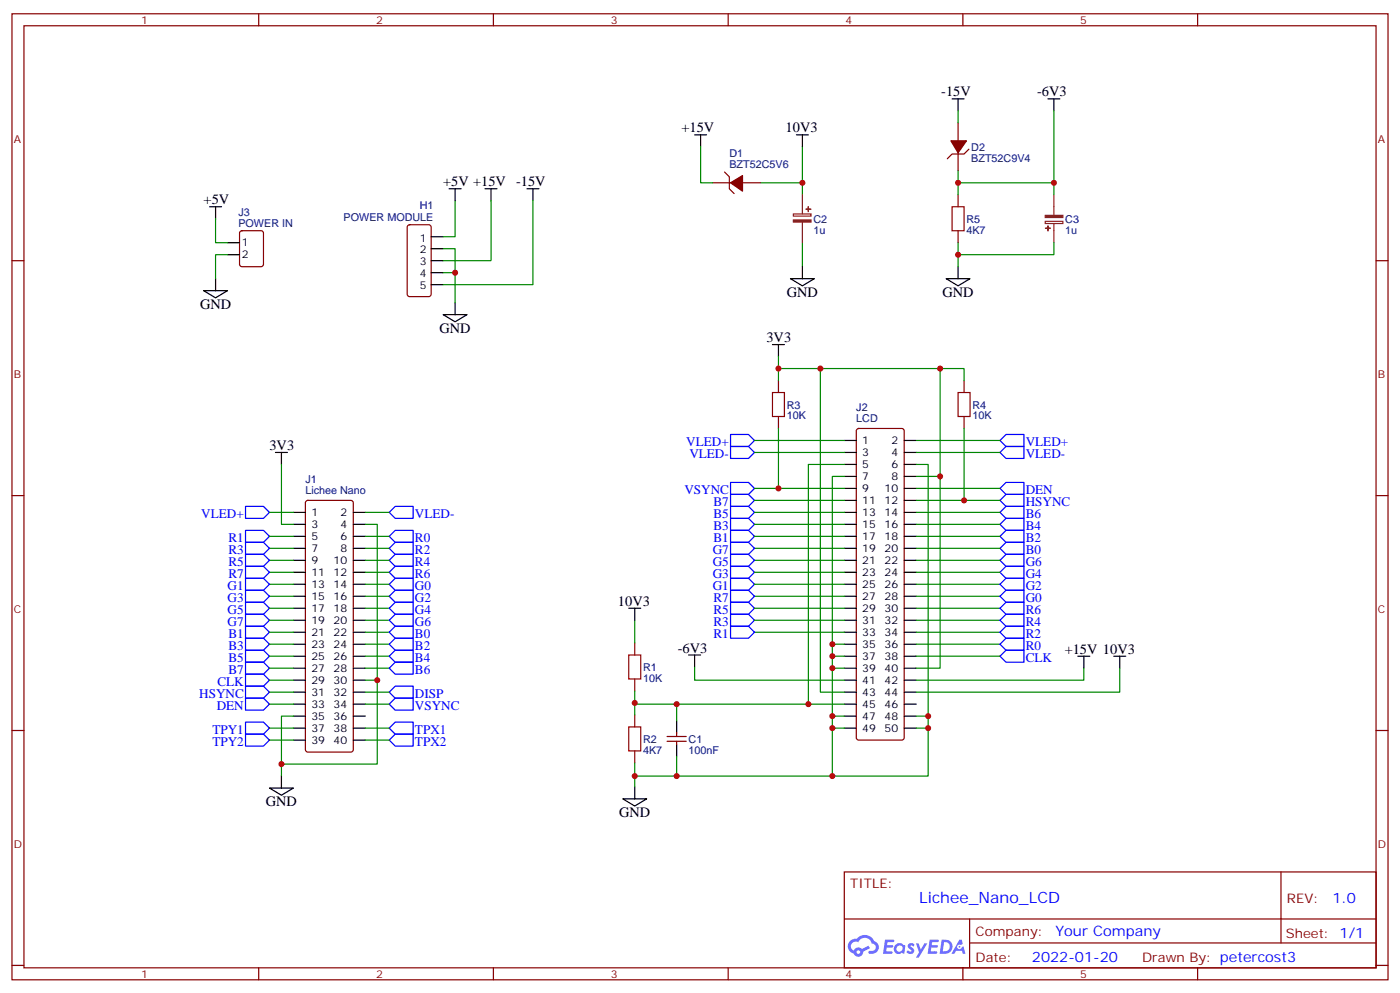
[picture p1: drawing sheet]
<svg xmlns="http://www.w3.org/2000/svg" width="412mm" height="292mm" viewBox="0 0 412 292" stroke-linecap="round" stroke-linejoin="round" font-family="sans-serif">
<g fill="none" stroke="#870000" stroke-width=".35">
<path d="M3.5 4.1h405.4v284.3h-405.4zM7.1 7.6h398.2v277.3h-398.2zM76.2 4.1v3.5M145.3 4.1v3.5M214.5 4.1v3.5M283.6 4.1v3.5M352.8 4.1v3.5M3.5 76.7h3.6M405.3 76.7h3.6M3.5 145.9h3.6M405.3 145.9h3.6M3.5 215h3.6"/>
<path d="M405.3 215h3.6M248.7 256.6h156.6v28.3h-156.6zM377.3 256.7v20.8M248.7 270.5h156.5M285.6 277.5h119.6M285.6 270.5v14.1M3.5 284.2h3.6M76.2 284.9v3.5M145.3 284.9v3.5M214.5 284.9v3.5M283.6 284.9v3.5M352.8 284.9v3.5"/>
<path d="M405.3 284.2h3.6"/>
</g>
<g fill="#5487ff">
<path d="M267.7 277.8a1.22 1.22 0 0 1 1.7 .3l-.4 .6a.47 .47 0 0 0-.3-.4 .47 .47 0 0 0-.5 .1l.1 .3a1.14 1.14 0 0 1 .8 1.7 1.14 1.14 0 0 1-1.9 0l-.2-.2 .5-.5 .7 .4a.29 .29 0 0 0 .3-.2 .29 .29 0 0 0-.2-.4 1.04 1.04 0 0 1-.6-1.7z"/>
<path d="M260.7 276.6h2.4l.3 .2-.2 .5h-1.8l-.1 .9h1.5l.3 .3-.3 .4h-1.6l-.2 1.1 1.7 .1 .2 .3-.2 .3h-2.6z"/>
<path d="M273.8 276.6h2.4l.3 .2-.1 .5h-1.8l-.2 .9h1.6l.3 .3-.4 .4h-1.6l-.1 1.1 1.7 .1 .2 .3-.2 .3h-2.6z"/>
<path d="M282.6 276.6h.7l.3 1.2-.6 .3a.69 .69 0 0 0-1 .3 .69 .69 0 0 0 .4 1 .69 .69 0 0 0 .9-.6l.5-.3 .6 2.2h-.8l-.2-.9h-1.8l-.5 .9h-.8z"/>
<path d="M269.8 277.7h.8l.6 1.8 1.1-1.8h.9l-2.6 4.1h-.8l.9-1.5z"/>
<path d="M277.4 276.6l-.6 4.1h1.3a2.11 2.11 0 0 0 2.5-2.1 2.11 2.11 0 0 0-2.5-2zM278.1 277.3a1.39 1.39 0 0 1 1.7 1.4 1.39 1.39 0 0 1-1.8 1.3h-.3z"/>
<path d="M263.7 278.2a1.54 1.54 0 0 0-.1 2.1 1.54 1.54 0 0 0 2.2 .2l.6 .2 .3-2.3-.2-.2-.4-.1a1.49 1.49 0 0 0-2.4 .1zM264 279.2a.94 .94 0 0 1 1.8 0 .94 .94 0 0 1-1.8 0z"/>
<path d="M250.4 276.9a2.18 2.18 0 0 0 1.1 3.8 1.44 1.44 0 0 0 1.6 .9 1.44 1.44 0 0 0 1.2-1.5l2-1-.5-.7-1.9 .9a1.47 1.47 0 0 0-2.4 .5 1.39 1.39 0 0 1-.7-2 1.39 1.39 0 0 1 2-.4 2.12 2.12 0 0 1 2.2-1.3 2.12 2.12 0 0 1 1.9 1.6 1.14 1.14 0 0 1 1.1 1.5 1.14 1.14 0 0 1-1.7 .7 .43 .43 0 0 0-.5 .3 .43 .43 0 0 0 .4 .5 1.98 1.98 0 0 0 2.5-1.2 1.98 1.98 0 0 0-1.2-2.5 3.1 3.1 0 0 0-5.3-.7l-.9 .1zM252.3 280.2a.55 .55 0 0 1 1.1 0 .55 .55 0 0 1-1.1 0z"/>
<circle cx="282.6" cy="278.7" r=".26"/>
</g>
<g fill="none" stroke="#870000" stroke-width=".35">
<path d="M282.2 36.2v5.3M209.9 53.8h5.3M213.4 50.6l1.4 1.4v3.6l1.5 1.4M218.7 53.8h5.3M282.2 45v5.3M282.2 57.3v3.6M285.4 43.9l-1.4 1.4h-3.5l-1.5 1.4M70.8 68.1l.5-.2h5.6l.7 .4v9.5l-.5 .6-5.8 .1-.7-.5v-9.4zM120.2 66.4l.4-.3h5.7l.6 .5 .1 20-.5 .7h-5.9l-.6-.4-.1-20zM282.2 67.9v3.5M229.3 112v3.5M284 112v3.5"/>
<path d="M229.3 122.6v3.5M252.5 126.3l.4-.2h12.7l.5 .2 .2 .5v90.3l-.2 .5-.5 .2h-12.7l-.5-.2-.2-.5v-90.3zM284 122.6v3.5M90.2 147.5l.5-.2h12.7l.5 .2 .2 .5v72.7l-.3 .5-.4 .2h-12.7l-.5-.3-.2-.4v-72.7zM187 189.3v3.5M187 199.8v3.6M187 210.4v3.6M196.5 216.8h5.6M196.5 218.2h5.6M199.3 215.7v1.1M199.3 218.2v1.1M187 221v3.5"/>
</g>
<g fill="none" stroke="#000" stroke-width=".35">
<path d="M204.6 39.7h3.5M206.4 39.7v3.5M234.6 39.7h3.5M236.4 39.7v3.5M280.5 29.1h3.5M282.2 29.1v3.5M308.7 29.1h3.5M310.4 29.1v3.5M132.3 55.6h3.5M134.1 55.6v3.5M142.9 55.6h3.5M144.6 55.6v3.5"/>
<path d="M155.2 55.6h3.5M157 55.6v3.5M61.7 60.9h3.6M63.5 60.9v3.5M67 71.4h3.6M67 75h3.6M127 69.7h3.5M127 73.2h3.5M127 76.7h3.5M236.4 78.5v3.5M282.2 78.5v3.5M60 85.5h7l-3.5 2.2z"/>
<path d="M63.5 82v3.5M127 80.3h3.5M127 83.8h3.5M130.5 92.6h7.1l-3.5 2.1zM134.1 89.1v3.5M232.8 82h7.1l-3.5 2.1zM278.7 82h7.1l-3.6 2.1zM227.5 101.4h3.6M229.3 101.4v3.6M81.1 133.2h3.6M82.9 133.2v3.5M248.7 133.2h3.5"/>
<path d="M248.7 129.6h3.5M248.7 136.7h3.5M266.3 133.2h3.6M266.3 129.6h3.6M266.3 136.7h3.6M86.4 150.8h3.6M86.4 154.3h3.6M86.4 157.9h3.6M104.1 150.8h3.5M104.1 154.3h3.5M104.1 157.9h3.5M248.7 150.8h3.5"/>
<path d="M248.7 154.3h3.5M248.7 157.9h3.5M248.7 140.2h3.5M248.7 143.8h3.5M248.7 147.3h3.5M266.3 150.8h3.6M266.3 154.3h3.6M266.3 157.9h3.6M266.3 140.2h3.6M266.3 143.8h3.6M266.3 147.3h3.6M86.4 161.4h3.6"/>
<path d="M86.4 164.9h3.6M86.4 168.5h3.6M86.4 172h3.6M86.4 175.5h3.6M86.4 179h3.6M104.1 161.4h3.5M104.1 164.9h3.5M104.1 168.5h3.5M104.1 172h3.5M104.1 175.5h3.5M104.1 179h3.5M185.2 179h3.5"/>
<path d="M187 179v3.6M248.7 161.4h3.5M248.7 164.9h3.5M248.7 168.5h3.5M248.7 172h3.5M248.7 175.5h3.5M248.7 179h3.5M266.3 161.4h3.6M266.3 164.9h3.6M266.3 168.5h3.6M266.3 172h3.6M266.3 175.5h3.6"/>
<path d="M266.3 179h3.6M86.4 182.6h3.6M86.4 186.1h3.6M86.4 189.6h3.6M86.4 193.1h3.6M86.4 196.7h3.6M104.1 182.6h3.5M104.1 186.1h3.5M104.1 189.6h3.5M104.1 193.1h3.5M104.1 196.7h3.5M202.8 192.8h3.6"/>
<path d="M204.6 192.8v3.5M248.7 182.6h3.5M248.7 186.1h3.5M248.7 189.6h3.5M248.7 193.1h3.5M248.7 196.7h3.5M266.3 182.6h3.6M266.3 186.1h3.6M266.3 189.6h3.6M266.3 193.1h3.6M266.3 196.7h3.6M317.5 193.1h3.5"/>
<path d="M319.3 193.1v3.6M328.1 193.1h3.5M329.8 193.1v3.6M86.4 200.2h3.6M86.4 203.7h3.6M86.4 207.3h3.6M86.4 210.8h3.6M86.4 214.3h3.6M86.4 217.8h3.6M104.1 200.2h3.5M104.1 203.7h3.5M104.1 207.3h3.5"/>
<path d="M104.1 210.8h3.5M104.1 214.3h3.5M104.1 217.8h3.5M199.3 212.2v3.5M199.3 219.3v3.5M248.7 200.2h3.5M248.7 203.7h3.5M248.7 207.3h3.5M248.7 210.8h3.5M248.7 214.3h3.5M266.3 200.2h3.6M266.3 203.7h3.6"/>
<path d="M266.3 207.3h3.6M266.3 210.8h3.6M266.3 214.3h3.6M79.4 232h7l-3.5 2.1zM82.9 228.4v3.6M183.4 235.1h7.1l-3.5 2.1zM187 231.6v3.5"/>
</g>
<g fill="none" stroke="#00f" stroke-width=".35">
<path d="M215.2 127.9h5.3l1.7 1.7-1.7 1.8h-5.3zM215.2 131.4h5.3l1.7 1.8-1.7 1.7h-5.3zM294.6 133.2l1.7-1.8h5.3v3.5h-5.3zM296.3 127.9h5.3v3.5h-5.3l-1.7-1.8zM72.3 149h5.3l1.8 1.8-1.8 1.8h-5.3zM72.3 156.1h5.3l1.8 1.8-1.8 1.7h-5.3zM72.3 159.6h5.3l1.8 1.8-1.8 1.8h-5.3zM116.4 149h5.3v3.6h-5.3l-1.7-1.8zM116.4 156.1h5.3v3.5h-5.3l-1.7-1.7zM116.4 159.6h5.3v3.6h-5.3l-1.7-1.8zM215.2 142h5.3l1.7 1.8-1.7 1.7h-5.3zM215.2 145.5h5.3l1.7 1.8-1.7 1.7h-5.3z"/>
<path d="M215.2 156.1h5.3l1.7 1.8-1.7 1.7h-5.3zM215.2 152.6h5.3l1.7 1.7-1.7 1.8h-5.3zM215.2 149h5.3l1.7 1.8-1.7 1.8h-5.3zM215.2 159.6h5.3l1.7 1.8-1.7 1.8h-5.3zM294.6 150.8l1.7-1.8h5.3v3.6h-5.3zM294.6 157.9l1.7-1.8h5.3v3.5h-5.3zM296.3 142h5.3v3.5h-5.3l-1.7-1.7zM296.3 145.5h5.3v3.5h-5.3l-1.7-1.7zM296.3 152.6h5.3v3.5h-5.3l-1.7-1.8zM296.3 159.6h5.3v3.6h-5.3l-1.7-1.8zM72.3 163.2h5.3l1.8 1.7-1.8 1.8h-5.3zM72.3 166.7h5.3l1.8 1.8-1.8 1.7h-5.3z"/>
<path d="M72.3 170.2h5.3l1.8 1.8-1.8 1.7h-5.3zM72.3 173.7h5.3l1.8 1.8-1.8 1.8h-5.3zM72.3 177.3h5.3l1.8 1.7-1.8 1.8h-5.3zM114.7 179l1.7-1.7h5.3v3.5h-5.3zM116.4 163.2h5.3v3.5h-5.3l-1.7-1.8zM116.4 166.7h5.3v3.5h-5.3l-1.7-1.7zM116.4 170.2h5.3v3.5h-5.3l-1.7-1.7zM116.4 173.7h5.3v3.6h-5.3l-1.7-1.8zM215.2 163.2h5.3l1.7 1.7-1.7 1.8h-5.3zM215.2 166.7h5.3l1.7 1.8-1.7 1.7h-5.3zM215.2 170.2h5.3l1.7 1.8-1.7 1.7h-5.3zM215.2 177.3h5.3l1.7 1.7-1.7 1.8h-5.3z"/>
<path d="M215.2 173.7h5.3l1.7 1.8-1.7 1.8h-5.3zM294.6 164.9l1.7-1.7h5.3v3.5h-5.3zM294.6 172l1.7-1.8h5.3v3.5h-5.3zM294.6 175.5l1.7-1.8h5.3v3.6h-5.3zM294.6 179l1.7-1.7h5.3v3.5h-5.3zM296.3 166.7h5.3v3.5h-5.3l-1.7-1.7zM72.3 180.8h5.3l1.8 1.8-1.8 1.7h-5.3zM72.3 184.3h5.3l1.8 1.8-1.8 1.8h-5.3zM72.3 187.9h5.3l1.8 1.7-1.8 1.8h-5.3zM72.3 191.4h5.3l1.8 1.7-1.8 1.8h-5.3zM72.3 194.9h5.3l1.8 1.8-1.8 1.7h-5.3zM72.3 198.4h5.3l1.8 1.8-1.8 1.8h-5.3z"/>
<path d="M116.4 180.8h5.3v3.5h-5.3l-1.7-1.7zM116.4 184.3h5.3v3.6h-5.3l-1.7-1.8zM116.4 187.9h5.3v3.5h-5.3l-1.7-1.8zM116.4 191.4h5.3v3.5h-5.3l-1.7-1.8zM116.4 194.9h5.3v3.5h-5.3l-1.7-1.7zM215.2 180.8h5.3l1.7 1.8-1.7 1.7h-5.3zM215.2 184.3h5.3l1.7 1.8-1.7 1.8h-5.3zM294.6 182.6l1.7-1.8h5.3v3.5h-5.3zM296.3 184.3h5.3v3.6h-5.3l-1.7-1.8zM296.3 187.9h5.3v3.5h-5.3l-1.7-1.8zM296.3 191.4h5.3v3.5h-5.3l-1.7-1.8zM72.3 202h5.3l1.8 1.7-1.8 1.8h-5.3z"/>
<path d="M72.3 205.5h5.3l1.8 1.8-1.8 1.7h-5.3zM72.3 212.5h5.3l1.8 1.8-1.8 1.8h-5.3zM72.3 216.1h5.3l1.8 1.7-1.8 1.8h-5.3zM116.4 202h5.3v3.5h-5.3l-1.7-1.8zM116.4 205.5h5.3v3.5h-5.3l-1.7-1.7zM116.4 212.5h5.3v3.6h-5.3l-1.7-1.8zM116.4 216.1h5.3v3.5h-5.3l-1.7-1.8z"/>
</g>
<g fill="none" stroke="#008700" stroke-width=".35">
<path d="M282.2 32.6v3.6M310.4 32.6v24.7M134.1 59.1v10.6h-3.6M144.6 59.1v17.6h-14.1M157 59.1v24.7h-26.5M206.4 43.2v10.6h3.5M224 53.8h12.4M236.4 43.2v14.1M282.2 50.3v7M282.2 53.8h28.2M63.5 64.4v7h3.5M67 75h-3.5v7"/>
<path d="M130.5 73.2h3.6v15.9M236.4 71.4v7.1M282.2 71.4v7.1M310.4 71.4v3.6h-28.2M130.5 80.3h3.6M229.3 108.5h54.7v3.5M229.3 105v7M241.7 108.5v95.2h7M276.9 108.5v88.2h-7M82.9 136.7v17.6h3.5M222.2 129.6h26.5M222.2 133.2h26.5"/>
<path d="M229.3 126.1v17.7M248.7 136.7h-10.6v70.6M269.9 136.7h3.5v91.7h-86.4M269.9 129.6h24.7M269.9 133.2h24.7M284 126.1v21.2M79.4 150.8h7M79.4 157.9h7M107.6 154.3h3.5v70.6h-28.2M107.6 150.8h7.1M107.6 157.9h7.1M222.2 150.8h26.5"/>
<path d="M222.2 157.9h26.5M222.2 143.8h26.5M222.2 147.3h26.5M222.2 154.3h26.5M248.7 140.2h-3.5v88.2M269.9 150.8h24.7M269.9 157.9h24.7M269.9 140.2h7M269.9 143.8h24.7M269.9 147.3h24.7M269.9 154.3h24.7M79.4 161.4h7"/>
<path d="M79.4 164.9h7M79.4 168.5h7M79.4 172h7M79.4 175.5h7M79.4 179h7M107.6 161.4h7.1M107.6 164.9h7.1M107.6 168.5h7.1M107.6 172h7.1M107.6 175.5h7.1M107.6 179h7.1M222.2 161.4h26.5"/>
<path d="M222.2 164.9h26.5M222.2 168.5h26.5M222.2 172h26.5M222.2 175.5h26.5M222.2 179h26.5M269.9 161.4h24.7M269.9 164.9h24.7M269.9 168.5h24.7M269.9 172h24.7M269.9 175.5h24.7M269.9 179h24.7M79.4 182.6h7"/>
<path d="M79.4 186.1h7M79.4 189.6h7M79.4 193.1h7M79.4 196.7h7M107.6 182.6h7.1M107.6 186.1h7.1M107.6 189.6h7.1M107.6 193.1h7.1M107.6 196.7h7.1M187 182.6v6.7M204.6 196.3v3.9h44.1M222.2 182.6h26.5"/>
<path d="M222.2 186.1h26.5M245.2 189.6h3.5M245.2 193.1h3.5M245.2 196.7h3.5M269.9 182.6h24.7M269.9 186.1h24.7M269.9 189.6h24.7M269.9 193.1h24.7M319.3 196.7v3.5h-49.4M329.8 196.7v7h-59.9M79.4 200.2h7M79.4 203.7h7"/>
<path d="M79.4 207.3h7M79.4 214.3h7M79.4 217.8h7M86.4 210.8h-3.5v17.6M107.6 200.2h3.5M107.6 203.7h7.1M107.6 207.3h7.1M107.6 214.3h7.1M107.6 217.8h7.1M187 206.9v.4h61.7M187 203.4v7M199.3 207.3v4.9"/>
<path d="M245.2 214.3h3.5M245.2 210.8h3.5M269.9 214.3h3.5M269.9 210.8h3.5M187 224.5v7.1M199.3 222.8v5.6"/>
</g>
<path d="M280.5 60.9h3.5v7h-3.5zM227.5 115.5h3.6v7.1h-3.6zM282.2 115.5h3.6v7.1h-3.6zM185.2 192.8h3.5v7h-3.5zM185.2 214h3.5v7h-3.5z" fill="none" stroke="#a10000" stroke-width=".35"/>
<g fill="#870000" stroke="#870000" stroke-width=".35">
<path d="M280.1 41.5h4.6l-2.5 3.5z"/>
<path d="M215.2 53.8l3.5-2.1v4.6z"/>
</g>
<path d="M236.4 57.3v5.7M310.4 57.3v6M233.7 63h5.2v.6h-5.2zM236.4 65.4v6M307.9 65.2h5.2v.6h-5.2zM310.4 65.8v5.6" fill="none" stroke="#8c2424" stroke-width=".35"/>
<g fill="#8c2424" stroke="#8c2424" stroke-width=".35">
<path d="M307.9 63.4h5.2v.6h-5.2z"/>
<path d="M308 67.2h1.4z"/>
<path d="M308.7 66.5v1.4z"/>
<path d="M233.7 64.7h5.2v.7h-5.2z"/>
<path d="M237.4 61.6h1.4z"/>
<path d="M238.1 60.9v1.4z"/>
</g>
<g fill="#c00">
<circle cx="111.1" cy="200.2" r=".88"/>
<circle cx="82.9" cy="224.9" r=".88"/>
<circle cx="245.2" cy="189.6" r=".88"/>
<circle cx="245.2" cy="193.1" r=".88"/>
<circle cx="276.9" cy="140.2" r=".88"/>
<circle cx="245.2" cy="210.8" r=".88"/>
<circle cx="245.2" cy="214.3" r=".88"/>
<circle cx="273.4" cy="210.8" r=".88"/>
<circle cx="273.4" cy="214.3" r=".88"/>
<circle cx="187" cy="206.9" r=".88"/>
<circle cx="187" cy="228.4" r=".88"/>
<circle cx="245.2" cy="196.7" r=".88"/>
<circle cx="238.1" cy="207.3" r=".88"/>
<circle cx="245.2" cy="228.4" r=".88"/>
<circle cx="199.3" cy="228.4" r=".88"/>
<circle cx="229.3" cy="143.8" r=".88"/>
<circle cx="284" cy="147.3" r=".88"/>
<circle cx="229.3" cy="108.5" r=".88"/>
<circle cx="276.9" cy="108.5" r=".88"/>
<circle cx="241.7" cy="108.5" r=".88"/>
<circle cx="134.1" cy="80.3" r=".88"/>
<circle cx="282.2" cy="53.8" r=".88"/>
<circle cx="282.2" cy="75" r=".88"/>
<circle cx="310.4" cy="53.8" r=".88"/>
<circle cx="236.4" cy="53.8" r=".88"/>
<circle cx="199.3" cy="207.3" r=".88"/>
</g>
<text font-size="4.6" fill="#00f" x="270.8" y="265.7">Lichee_Nano_LCD</text>
<g font-size="4.2">
<text x="277.3" y="28.4">-15V</text>
<text x="305.5" y="28.4">-6V3</text>
<text x="200.7" y="39">+15V</text>
<text x="231.4" y="39">10V3</text>
<text x="130.5" y="54.9">+5V +15V</text>
<text x="152" y="54.9">-15V</text>
<text x="60" y="60.1">+5V</text>
<text x="231.8" y="87.3">GND</text>
<text x="277.6" y="87.3">GND</text>
<text x="58.9" y="90.8">GND</text>
<text x="129.5" y="97.9">GND</text>
<text x="225.8" y="100.7">3V3</text>
<text x="79.4" y="132.5">3V3</text>
<text x="182" y="178.3">10V3</text>
<text x="199.7" y="192.1">-6V3</text>
<text x="313.6" y="192.4">+15V 10V3</text>
<text x="78.3" y="237.2">GND</text>
<text x="182.4" y="240.4">GND</text>
</g>
<g font-size="4.2" fill="#00f">
<text x="392.5" y="265.9">1.0</text>
<text x="310.9" y="275.5">Your Company</text>
<text x="304" y="283.3">2022-01-20</text>
</g>
<g font-size="3.9" fill="#00f">
<text x="202.2" y="131.4">VLED+</text>
<text x="302.2" y="131.4">VLED+</text>
<text x="203.1" y="134.9">VLED-</text>
<text x="302.2" y="134.9">VLED-</text>
<text x="201.6" y="145.5">VSYNC</text>
<text x="210.2" y="149">B7</text>
<text x="302.2" y="145.5">DEN</text>
<text x="302.2" y="149">HSYNC</text>
<text x="59.3" y="152.6">VLED+</text>
<text x="122.2" y="152.6">VLED-</text>
<text x="210.2" y="152.6">B5</text>
<text x="302.2" y="152.6">B6</text>
<text x="67.3" y="159.6">R1</text>
<text x="122.2" y="159.6">R0</text>
<text x="210.2" y="159.6">B1</text>
<text x="210.2" y="156.1">B3</text>
<text x="302.2" y="156.1">B4</text>
<text x="302.2" y="159.6">B2</text>
<text x="67.3" y="163.2">R3</text>
<text x="67.3" y="166.7">R5</text>
<text x="122.2" y="163.2">R2</text>
<text x="122.2" y="166.7">R4</text>
<text x="209.9" y="166.7">G5</text>
<text x="209.9" y="163.2">G7</text>
<text x="302.2" y="163.2">B0</text>
<text x="302.2" y="166.7">G6</text>
<text x="67.1" y="173.7">G1</text>
<text x="67.3" y="170.2">R7</text>
<text x="122.2" y="170.2">R6</text>
<text x="122.2" y="173.7">G0</text>
<text x="209.9" y="170.2">G3</text>
<text x="209.9" y="173.7">G1</text>
<text x="302.2" y="170.2">G4</text>
<text x="302.2" y="173.7">G2</text>
<text x="67.1" y="177.3">G3</text>
<text x="122.2" y="177.3">G2</text>
<text x="210.2" y="177.3">R7</text>
<text x="302.2" y="177.3">G0</text>
<text x="67.1" y="180.8">G5</text>
<text x="67.1" y="184.3">G7</text>
<text x="122.2" y="180.8">G4</text>
<text x="122.2" y="184.3">G6</text>
<text x="210.2" y="180.8">R5</text>
<text x="210.2" y="184.3">R3</text>
<text x="302.2" y="184.3">R4</text>
<text x="302.2" y="180.8">R6</text>
<text x="67.3" y="187.9">B1</text>
<text x="67.3" y="191.4">B3</text>
<text x="122.2" y="187.9">B0</text>
<text x="122.2" y="191.4">B2</text>
<text x="210.2" y="187.9">R1</text>
<text x="302.2" y="187.9">R2</text>
<text x="302.2" y="191.4">R0</text>
<text x="67.3" y="194.9">B5</text>
<text x="122.2" y="194.9">B4</text>
<text x="302.2" y="194.9">CLK</text>
<text x="64.1" y="202">CLK</text>
<text x="67.3" y="198.4">B7</text>
<text x="122.2" y="198.4">B6</text>
<text x="58.7" y="205.5">HSYNC</text>
<text x="63.8" y="209">DEN</text>
<text x="122.2" y="205.5">DISP</text>
<text x="122.2" y="209">VSYNC</text>
<text x="62.6" y="216.1">TPY1</text>
<text x="62.6" y="219.6">TPY2</text>
<text x="122.2" y="216.1">TPX1</text>
<text x="122.2" y="219.6">TPX2</text>
</g>
<g font-size="3.9" fill="#800">
<text x="250.5" y="261.2">TITLE:</text>
<text x="379.1" y="265.9">REV:</text>
<text x="287.4" y="275.4">Company:</text>
<text x="378.7" y="276">Sheet: 1/1</text>
<text x="287.4" y="283.1">Date:</text>
<text x="336.4" y="283.2">Drawn By: petercost3</text>
</g>
<g font-size="3.2" fill="#800">
<text x="41.6" y="7.1">1</text>
<text x="110.8" y="7.1">2</text>
<text x="179.9" y="7.1">3</text>
<text x="249.1" y="7.1">4</text>
<text x="318.2" y="7.1">5</text>
<text x="4.1" y="42.2">A</text>
<text x="405.9" y="42.2">A</text>
<text x="4.1" y="111.3">B</text>
<text x="405.9" y="111.3">B</text>
<text x="4.1" y="180.4">C</text>
<text x="405.9" y="180.4">C</text>
<text x="4.1" y="249.6">D</text>
<text x="405.9" y="249.6">D</text>
<text x="41.6" y="287.9">1</text>
<text x="110.8" y="287.9">2</text>
<text x="179.9" y="287.9">3</text>
<text x="249.1" y="287.9">4</text>
<text x="318.2" y="287.9">5</text>
</g>
<g font-size="3.2" fill="#000080">
<text x="214.9" y="46.3">D1</text>
<text x="286.1" y="47.6">BZT52C9V4</text>
<text x="286.1" y="44.4">D2</text>
<text x="214.9" y="49.6">BZT52C5V6</text>
<text x="70.2" y="63.5">J3</text>
<text x="101.2" y="65.1">POWER MODULE</text>
<text x="123.6" y="61.6">H1</text>
<text x="239.6" y="65.5">C2</text>
<text x="284.7" y="65.6">R5</text>
<text x="313.8" y="65.6">C3</text>
<text x="70.2" y="66.9">POWER IN</text>
<text x="239.6" y="68.8">1u</text>
<text x="284.7" y="68.8">4K7</text>
<text x="313.8" y="68.8">1u</text>
<text x="231.8" y="123.4">10K</text>
<text x="231.8" y="120.2">R3</text>
<text x="252.2" y="124.4">LCD</text>
<text x="252.2" y="120.9">J2</text>
<text x="286.5" y="123.4">10K</text>
<text x="286.5" y="120.2">R4</text>
<text x="90" y="142">J1</text>
<text x="90" y="145.5">Lichee Nano</text>
<text x="189.4" y="197.5">R1</text>
<text x="189.4" y="200.7">10K</text>
<text x="189.4" y="221.9">4K7</text>
<text x="189.4" y="218.7">R2</text>
<text x="202.8" y="221.9">100nF</text>
<text x="202.8" y="218.6">C1</text>
</g>
<g font-size="3.2">
<text x="123.7" y="71.1">1</text>
<text x="71.3" y="72.5">1</text>
<text x="71.3" y="76">2</text>
<text x="123.7" y="74.6">2</text>
<text x="123.7" y="78.1">3</text>
<text x="123.7" y="81.7">4</text>
<text x="123.7" y="85.2">5</text>
<text x="254" y="130.7">1</text>
<text x="262.6" y="130.7">2</text>
<text x="254" y="134.2">3</text>
<text x="254" y="137.8">5</text>
<text x="262.6" y="134.2">4</text>
<text x="262.6" y="137.8">6</text>
<text x="254" y="141.3">7</text>
<text x="262.6" y="141.3">8</text>
<text x="254" y="144.8">9</text>
<text x="254" y="148.3">11</text>
<text x="260.6" y="144.8">10</text>
<text x="260.6" y="148.3">12</text>
<text x="91.7" y="151.9">1</text>
<text x="91.7" y="155.4">3</text>
<text x="100.3" y="151.9">2</text>
<text x="100.3" y="155.4">4</text>
<text x="254" y="151.9">13</text>
<text x="254" y="155.4">15</text>
<text x="260.6" y="151.9">14</text>
<text x="260.6" y="155.4">16</text>
<text x="91.7" y="158.9">5</text>
<text x="100.3" y="158.9">6</text>
<text x="254" y="158.9">17</text>
<text x="260.6" y="158.9">18</text>
<text x="91.7" y="162.5">7</text>
<text x="91.7" y="166">9</text>
<text x="98.3" y="166">10</text>
<text x="100.3" y="162.5">8</text>
<text x="254" y="162.5">19</text>
<text x="254" y="166">21</text>
<text x="260.6" y="162.5">20</text>
<text x="260.6" y="166">22</text>
<text x="91.7" y="169.5">11</text>
<text x="91.7" y="173">13</text>
<text x="98.3" y="169.5">12</text>
<text x="98.3" y="173">14</text>
<text x="254" y="169.5">23</text>
<text x="254" y="173">25</text>
<text x="260.6" y="169.5">24</text>
<text x="260.6" y="173">26</text>
<text x="91.7" y="176.6">15</text>
<text x="98.3" y="176.6">16</text>
<text x="254" y="176.6">27</text>
<text x="260.6" y="176.6">28</text>
<text x="91.7" y="180.1">17</text>
<text x="91.7" y="183.6">19</text>
<text x="98.3" y="180.1">18</text>
<text x="98.3" y="183.6">20</text>
<text x="254" y="180.1">29</text>
<text x="254" y="183.6">31</text>
<text x="260.6" y="180.1">30</text>
<text x="260.6" y="183.6">32</text>
<text x="91.7" y="187.1">21</text>
<text x="91.7" y="190.7">23</text>
<text x="98.3" y="187.1">22</text>
<text x="98.3" y="190.7">24</text>
<text x="254" y="187.1">33</text>
<text x="254" y="190.7">35</text>
<text x="260.6" y="187.1">34</text>
<text x="260.6" y="190.7">36</text>
<text x="91.7" y="194.2">25</text>
<text x="91.7" y="197.7">27</text>
<text x="98.3" y="194.2">26</text>
<text x="98.3" y="197.7">28</text>
<text x="254" y="194.2">37</text>
<text x="254" y="197.7">39</text>
<text x="260.6" y="194.2">38</text>
<text x="260.6" y="197.7">40</text>
<text x="91.7" y="201.3">29</text>
<text x="98.3" y="201.3">30</text>
<text x="254" y="201.3">41</text>
<text x="260.6" y="201.3">42</text>
<text x="91.7" y="204.8">31</text>
<text x="91.7" y="208.3">33</text>
<text x="98.3" y="204.8">32</text>
<text x="98.3" y="208.3">34</text>
<text x="254" y="204.8">43</text>
<text x="254" y="208.3">45</text>
<text x="260.6" y="204.8">44</text>
<text x="260.6" y="208.3">46</text>
<text x="91.7" y="211.8">35</text>
<text x="91.7" y="215.4">37</text>
<text x="98.3" y="211.8">36</text>
<text x="98.3" y="215.4">38</text>
<text x="254" y="211.8">47</text>
<text x="254" y="215.4">49</text>
<text x="260.6" y="211.8">48</text>
<text x="260.6" y="215.4">50</text>
<text x="91.7" y="218.9">39</text>
<text x="98.3" y="218.9">40</text>
</g>
</svg>
